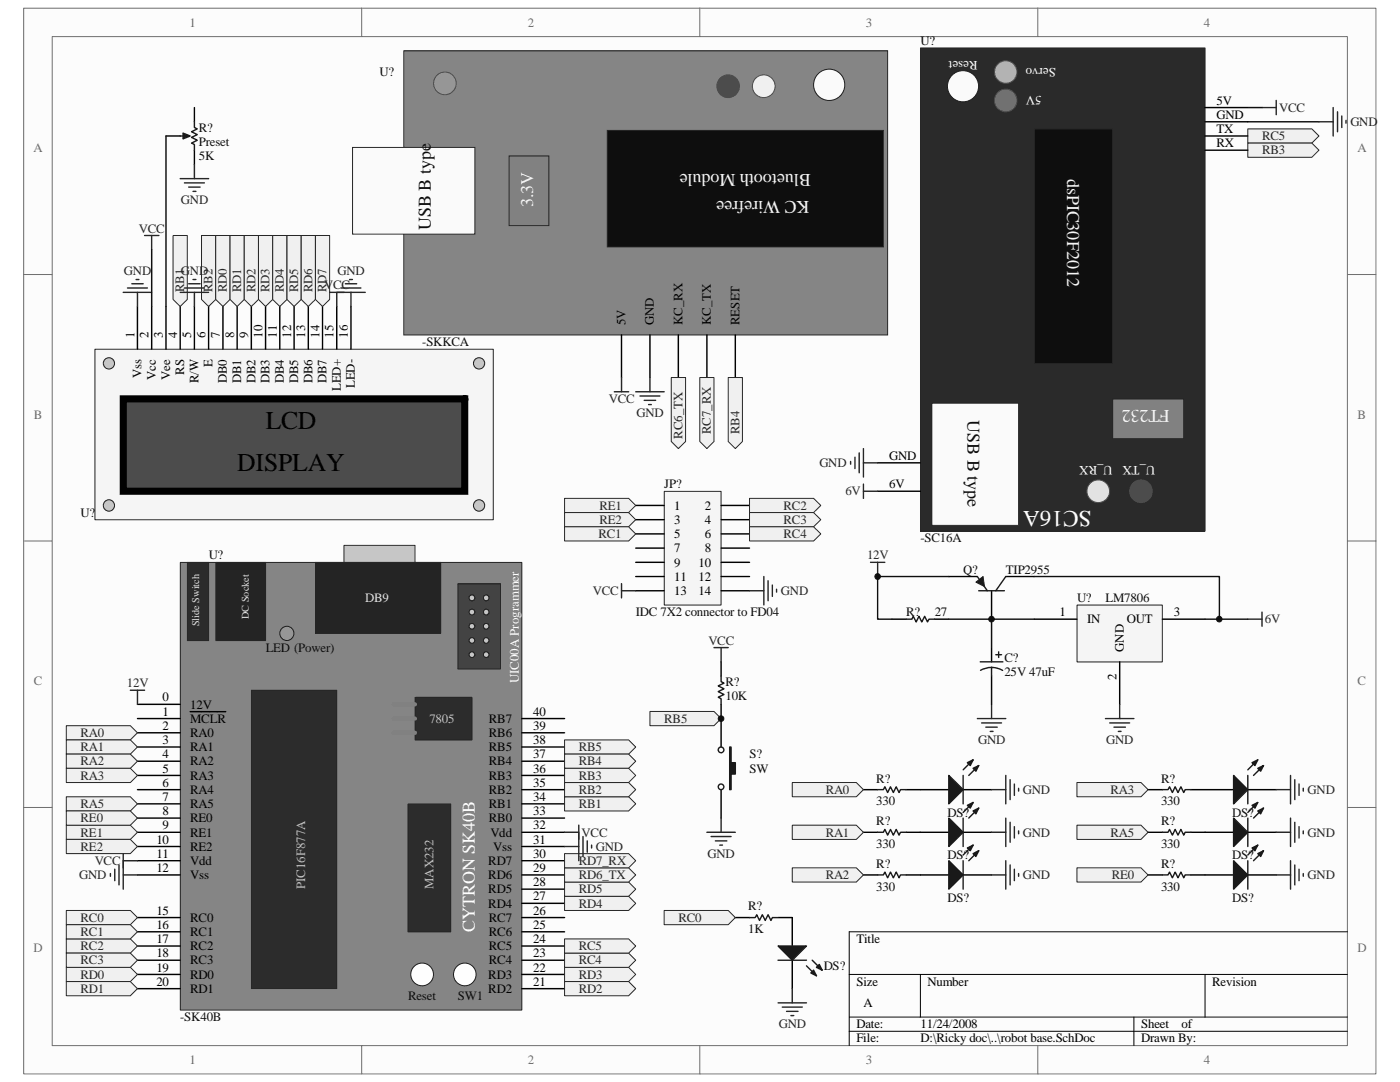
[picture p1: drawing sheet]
<svg xmlns="http://www.w3.org/2000/svg" width="279mm" height="216mm" viewBox="0 0 279 216" stroke-linecap="round" stroke-linejoin="round" font-family="sans-serif">
<path d="M4.7 1.7h269.9v212.6h-269.9z" fill="#fcfcfc"/>
<path d="M4.7 1.6h269.9v212.7h-269.9z" fill="none" stroke="#6e6e6e" stroke-width=".2"/>
<path d="M10.4 7.3h258.5v201.3h-258.5z" fill="#fcfcfc"/>
<g fill="none" stroke="#6e6e6e" stroke-width=".2">
<path d="M10.4 7.3h258.5v201.3h-258.5zM72.2 1.6v5.7M139.7 1.6v5.7M207.1 1.6v5.7M4.7 54.8h5.7M268.9 54.8h5.7M4.7 107.9h5.7M268.9 107.9h5.7M4.7 161.1h5.7M268.9 161.1h5.7M72.2 208.6v5.7M139.7 208.6v5.7"/>
<path d="M207.1 208.6v5.7"/>
</g>
<path d="M169.5 194.4h99.4M183.7 194.4v8.5M240.5 194.4v8.5M268.9 185.9h-99.4v22.7M169.5 202.9h99.4M169.5 205.8h99.4M226.3 202.9v5.7" fill="none" stroke="#000" stroke-width=".2"/>
<path d="M36 112.2h68.1v89.3h-68.1z" fill="#858585"/>
<path d="M36 112.2h68.1v89.3h-68.1z" fill="none" stroke="#262626" stroke-width=".2"/>
<g fill="none" stroke="#000" stroke-width=".28">
<path d="M27.4 143.4h8.6M27.4 146.2h8.6M27.4 149.1h8.6M27.4 151.9h8.6M27.4 154.7h8.6M27.4 157.6h8.6M27.4 140.5h8.6M38 142h7M104.1 143.4h8.6M104.1 146.2h8.6M104.1 149.1h8.6M104.1 151.9h8.6"/>
<path d="M104.1 154.7h8.6M104.1 157.6h8.6M27.4 160.4h8.6M27.4 174.6h8.6M27.4 168.9h8.6M27.4 163.2h8.6M27.4 166.1h8.6M27.4 171.7h8.6M104.1 160.4h8.6M104.1 174.6h8.6M104.1 168.9h8.6M104.1 163.2h8.6"/>
<path d="M104.1 166.1h8.6M104.1 171.7h8.6M104.1 177.4h8.6M27.4 183.1h8.6M27.4 185.9h8.6M27.4 188.8h8.6M27.4 191.6h8.6M27.4 197.3h8.6M27.4 194.4h8.6M104.1 183.1h8.6M104.1 185.9h8.6M104.1 188.8h8.6"/>
<path d="M104.1 191.6h8.6M104.1 197.3h8.6M104.1 194.4h8.6M104.1 180.3h8.6"/>
</g>
<path d="M50.2 137.8h17v59.5h-17z" fill="#2c2c2c"/>
<path d="M50.2 137.7h17v59.6h-17z" fill="none" stroke="#262626" stroke-width=".2"/>
<path d="M81.4 160.4h8.5v25.5h-8.5z" fill="#2c2c2c"/>
<path d="M81.4 160.4h8.5v25.5h-8.5z" fill="none" stroke="#262626" stroke-width=".2"/>
<path d="M82.9 139.2h11.3v8.5h-11.3z" fill="#2c2c2c"/>
<path d="M82.8 139.1h11.4v8.6h-11.4z" fill="none" stroke="#262626" stroke-width=".2"/>
<path d="M78.6 140.5h4.2M78.6 143.4h4.2M78.6 146.2h4.2" fill="none" stroke="#808080" stroke-width=".85"/>
<circle cx="57.2" cy="126.4" r="1.41" fill="#969696" stroke="#1c1c1c" stroke-width=".2"/>
<g fill="#fefefe" stroke="#1c1c1c" stroke-width=".2">
<circle cx="84.2" cy="194.4" r="2.26"/>
<circle cx="92.8" cy="194.4" r="2.26"/>
</g>
<path d="M91.4 116.5h8.5v17h-8.5z" fill="#3f3f3f"/>
<path d="M91.4 116.5h8.5v17h-8.5z" fill="none" stroke="#262626" stroke-width=".2"/>
<g fill="#c0c0c0" stroke="#1c1c1c" stroke-width=".2">
<circle cx="94.2" cy="119.3" r=".57"/>
<circle cx="94.2" cy="122.1" r=".56"/>
<circle cx="94.2" cy="125" r=".56"/>
<circle cx="94.2" cy="127.8" r=".56"/>
<circle cx="94.2" cy="130.6" r=".56"/>
<circle cx="97" cy="119.3" r=".56"/>
<circle cx="97" cy="122.1" r=".56"/>
<circle cx="97" cy="125" r=".56"/>
<circle cx="97" cy="127.8" r=".56"/>
<circle cx="97" cy="130.6" r=".56"/>
</g>
<path d="M43.1 112.2h9.9v15.6h-9.9z" fill="#242424"/>
<path d="M43.1 112.2h9.9v15.6h-9.9z" fill="none" stroke="#262626" stroke-width=".2"/>
<path d="M37.4 112.2h4.2v15.6h-4.2z" fill="#2b2b2b"/>
<path d="M37.4 112.2h4.2v15.6h-4.2z" fill="none" stroke="#262626" stroke-width=".2"/>
<path d="M63 112.2h24.9v14.2h-24.9z" fill="#242424"/>
<path d="M63 112.2h24.9v14.2h-24.9z" fill="none" stroke="#262626" stroke-width=".2"/>
<path d="M68.7 108.8h14.1v3.4h-14.1z" fill="#c9c9c9"/>
<path d="M68.6 108.8h14.2v3.4h-14.2z" fill="none" stroke="#262626" stroke-width=".2"/>
<path d="M19 69.7h79.4v34h-79.4z" fill="#f5f5f5"/>
<path d="M18.9 69.7h79.5v34h-79.5z" fill="none" stroke="#262626" stroke-width=".2"/>
<g fill="none" stroke="#000" stroke-width=".28">
<path d="M27.4 61.2v8.5M30.3 61.2v8.5M33.1 61.2v8.5M36 61.2v8.5M38.8 61.2v8.5M41.6 61.2v8.5M44.5 61.2v8.5M47.3 61.2v8.5M50.2 61.2v8.5M53 61.2v8.5M55.8 61.2v8.5M58.7 61.2v8.5"/>
<path d="M61.5 61.2v8.5M64.4 61.2v8.5M67.2 61.2v8.5M70 61.2v8.5"/>
</g>
<path d="M24.6 79.6v18.4h68.2v-18.4z" fill-rule="evenodd" fill="#4c4c4c" stroke="#000" stroke-width="1.4"/>
<g fill="#c0c0c0" stroke="#1c1c1c" stroke-width=".2">
<circle cx="21.7" cy="72.5" r="1.13"/>
<circle cx="21.7" cy="100.9" r="1.13"/>
<circle cx="95.6" cy="100.9" r="1.14"/>
<circle cx="95.6" cy="72.5" r="1.13"/>
</g>
<path d="M80.6 10.2h96.5v56.6h-96.5z" fill="#858585"/>
<path d="M80.6 10.1h96.5v56.7h-96.5z" fill="none" stroke="#262626" stroke-width=".2"/>
<path d="M121.2 26h55.1v23.3h-55.1z" fill="#0e0e0e"/>
<path d="M121.2 26h55.1v23.3h-55.1z" fill="none" stroke="#262626" stroke-width=".2"/>
<circle cx="165.5" cy="16.9" r="3.1" fill="#fafafa" stroke="#1c1c1c" stroke-width=".2"/>
<circle cx="152.4" cy="17.2" r="2.26" fill="#f0f0f0" stroke="#4c4c4c" stroke-width=".2"/>
<circle cx="145.3" cy="17.2" r="2.26" fill="#4c4c4c" stroke="#4c4c4c" stroke-width=".2"/>
<path d="M101.6 31.1h7.9v13.9h-7.9z" fill="#808080"/>
<path d="M101.6 31.1h7.9v13.9h-7.9z" fill="none" stroke="#262626" stroke-width=".2"/>
<path d="M70.4 29.4h24.4v17.3h-24.4z" fill="#fafafa"/>
<path d="M70.4 29.4h24.4v17.3h-24.4z" fill="none" stroke="#262626" stroke-width=".2"/>
<path d="M124 66.8v8.5M129.7 66.8v8.5M135.4 66.8v8.5M141.1 66.8v8.5M146.7 66.8v8.5" fill="none" stroke="#000" stroke-width=".28"/>
<circle cx="88.8" cy="16.6" r="2.26" fill="#969696" stroke="#4c4c4c" stroke-width=".2"/>
<path d="M143.9 132.1v2.8M143.9 140.5v8.6M143.9 157.6v5.6M146.7 183.1h2.9M155.3 183.1h2.8v5.7M158.1 191.6v5.7" fill="none" stroke="#000" stroke-width=".28"/>
<g fill="#1c1c1c" stroke="#1c1c1c" stroke-width=".28">
<path d="M155.3 188.8h5.7l-2.9 2.8z"/>
<path d="M161.8 194.1l.6-.5 .5 1.1z"/>
<path d="M162.9 193l.6-.6 .6 1.2z"/>
<path d="M145.6 149.1h.3v3.1h.8v2.3h-.8v3.1h-.3z" fill-rule="evenodd"/>
</g>
<g fill="none" stroke="#1c1c1c" stroke-width=".28">
<path d="M143.9 134.9v1.1l.6 .3-1.2 .6 1.2 .5-1.2 .6 1.2 .6-1.2 .5 .6 .3v1.1M149.6 183.1h1.1l.3-.6 .6 1.2 .5-1.2 .6 1.2 .6-1.2 .6 1.2 .2-.6h1.2M155.3 191.6h5.7M161 192.7l1.9 2M162.1 191.6l2 2"/>
<circle cx="143.9" cy="149.6" r=".57"/>
<circle cx="143.9" cy="157" r=".56"/>
</g>
<path d="M142.5 129.2h2.8M143.9 129.2v2.9M141.1 166.1h5.6M141.9 166.9h4M142.8 167.8h2.3M143.6 168.6h.6M143.9 163.2v2.9M158.1 197.3v2.8M155.3 200.1h5.7M156.1 201h4M157 201.8h2.3M157.8 202.6h.6" fill="none" stroke="#262626" stroke-width=".28"/>
<g fill="#f0f0f0" stroke="#262626" stroke-width=".2">
<path d="M129.7 142h12.8l1.4 1.4-1.4 1.4h-12.8z" fill-rule="evenodd"/>
<path d="M132.5 181.7h12.8l1.4 1.4-1.4 1.4h-12.8z" fill-rule="evenodd"/>
<path d="M112.7 147.6h12.8l1.4 1.5-1.4 1.4h-12.8z" fill-rule="evenodd"/>
<path d="M13.2 181.7h12.8l1.4 1.4-1.4 1.4h-12.8z" fill-rule="evenodd"/>
<path d="M13.2 193h12.8l1.4 1.4-1.4 1.5h-12.8z" fill-rule="evenodd"/>
<path d="M13.2 195.9h12.8l1.4 1.4-1.4 1.4h-12.8z" fill-rule="evenodd"/>
<path d="M112.7 195.9h12.8l1.4 1.4-1.4 1.4h-12.8z" fill-rule="evenodd"/>
<path d="M112.7 193h12.8l1.4 1.4-1.4 1.5h-12.8z" fill-rule="evenodd"/>
<path d="M112.7 178.8h12.8l1.4 1.5-1.4 1.4h-12.8z" fill-rule="evenodd"/>
<path d="M112.7 176h12.8l1.4 1.4-1.4 1.4h-12.8z" fill-rule="evenodd"/>
<path d="M112.7 173.2h12.8l1.4 1.4-1.4 1.4h-12.8z" fill-rule="evenodd"/>
<path d="M112.7 170.3h12.8l1.4 1.4-1.4 1.5h-12.8z" fill-rule="evenodd"/>
<path d="M112.7 159h12.8l1.4 1.4-1.4 1.4h-12.8z" fill-rule="evenodd"/>
<path d="M112.7 156.1h12.8l1.4 1.5-1.4 1.4h-12.8z" fill-rule="evenodd"/>
<path d="M112.7 150.5h12.8l1.4 1.4-1.4 1.4h-12.8z" fill-rule="evenodd"/>
<path d="M13.2 164.7h12.8l1.4 1.4-1.4 1.4h-12.8z" fill-rule="evenodd"/>
<path d="M13.2 167.5h12.8l1.4 1.4-1.4 1.4h-12.8z" fill-rule="evenodd"/>
<path d="M13.2 187.3h12.8l1.4 1.5-1.4 1.4h-12.8z" fill-rule="evenodd"/>
<path d="M13.2 184.5h12.8l1.4 1.4-1.4 1.4h-12.8z" fill-rule="evenodd"/>
<path d="M13.2 190.2h12.8l1.4 1.4-1.4 1.4h-12.8z" fill-rule="evenodd"/>
<path d="M112.7 190.2h12.8l1.4 1.4-1.4 1.4h-12.8z" fill-rule="evenodd"/>
<path d="M112.7 187.3h12.8l1.4 1.5-1.4 1.4h-12.8z" fill-rule="evenodd"/>
<path d="M112.7 153.3h12.8l1.4 1.4-1.4 1.4h-12.8z" fill-rule="evenodd"/>
<path d="M34.5 47h2.9v12.8l-1.4 1.4-1.5-1.4z" fill-rule="evenodd"/>
<path d="M40.2 47h2.9v12.8l-1.5 1.4-1.4-1.4z" fill-rule="evenodd"/>
<path d="M43.1 47h2.8v12.8l-1.4 1.4-1.4-1.4z" fill-rule="evenodd"/>
<path d="M45.9 47h2.8v12.8l-1.4 1.4-1.4-1.4z" fill-rule="evenodd"/>
<path d="M48.7 47h2.9v12.8l-1.4 1.4-1.5-1.4z" fill-rule="evenodd"/>
<path d="M51.6 47h2.8v12.8l-1.4 1.4-1.4-1.4z" fill-rule="evenodd"/>
<path d="M54.4 47h2.9v12.8l-1.5 1.4-1.4-1.4z" fill-rule="evenodd"/>
<path d="M57.3 47h2.8v12.8l-1.4 1.4-1.4-1.4z" fill-rule="evenodd"/>
<path d="M60.1 47h2.8v12.8l-1.4 1.4-1.4-1.4z" fill-rule="evenodd"/>
<path d="M62.9 47h2.9v12.8l-1.4 1.4-1.5-1.4z" fill-rule="evenodd"/>
</g>
<g fill="none" stroke="#262626" stroke-width=".28">
<path d="M36 35.6h5.6M36.8 36.5h4M37.7 37.3h2.2M38.5 38.2h.6M38.8 32.8v2.8M251.9 21.5h2.8M254.7 20v2.9M24.6 58.3h5.7M25.4 57.5h4M26.3 56.6h2.3M27.2 55.8h.5M27.4 58.3v2.9"/>
<path d="M28.9 47h2.8M30.3 47v2.8M36 58.3h5.6M36.8 57.5h4M37.7 56.6h2.2M38.5 55.8h.6M38.8 58.3v2.9M65.8 58.3h2.8M68.1 57.5h3.9M68.9 56.6h2.3M69.8 55.8h.5M70 58.3v2.9"/>
<path d="M72.9 58.3h-5.7v2.9M26 137.7h2.9M27.4 137.7v2.8M22 174.3v.6M22.9 173.4v2.3M23.7 172.6v4M24.6 170.3v7.1M24.6 171.7h2.8M24.6 174.6h2.8M112.7 166.1h2.8v5.6M112.7 168.9h2.8M115.5 164.7v2.8"/>
<path d="M116.4 166.9v4M117.2 167.8v2.3M118.1 168.6v.6"/>
</g>
<path d="M33.1 27.1h2.9M38.8 21.5v2.8M38.8 30v2.8" fill="none" stroke="#000" stroke-width=".28"/>
<path d="M36 27.1h1.4M38.8 24.3v1.1l.6 .3-1.2 .6 1.2 .6-1.2 .5 1.2 .6-1.2 .6 .6 .2v1.2" fill="none" stroke="#1c1c1c" stroke-width=".28"/>
<path d="M36.5 26.6l1.5 .5-1.5 .6z" fill="#1c1c1c" stroke="#1c1c1c" stroke-width=".28"/>
<path d="M33.1 27.1v34.1M30.3 49.8v11.4" fill="none" stroke="#0e0e0e" stroke-width=".28"/>
<g fill="#f0f0f0" stroke="#262626" stroke-width=".2">
<path d="M139.7 75.3h2.8v12.8l-1.4 1.4-1.4-1.4z" fill-rule="evenodd"/>
<path d="M134 75.3h2.8v12.8l-1.4 1.4-1.4-1.4z" fill-rule="evenodd"/>
</g>
<path d="M249 21.5h2.9M249 24.3h14.2" fill="none" stroke="#0e0e0e" stroke-width=".28"/>
<g fill="#f0f0f0" stroke="#262626" stroke-width=".2">
<path d="M249 25.7h12.8l1.4 1.4-1.4 1.5h-12.8z" fill-rule="evenodd"/>
<path d="M249 28.6h12.8l1.4 1.4-1.4 1.4h-12.8z" fill-rule="evenodd"/>
<path d="M145.3 75.3h2.9v12.8l-1.5 1.4-1.4-1.4z" fill-rule="evenodd"/>
</g>
<path d="M122.6 78.2h2.9M124 75.3v2.9M126.9 78.2h5.6M127.7 79h4M128.6 79.9h2.3M129.7 75.3v2.9M129.4 80.7h.6" fill="none" stroke="#262626" stroke-width=".28"/>
<path d="M132.6 98.1h11.3v22.6h-11.3z" fill="#f5f5f5"/>
<path d="M132.6 98h11.3v22.7h-11.3z" fill="none" stroke="#262626" stroke-width=".2"/>
<g fill="none" stroke="#000" stroke-width=".28">
<path d="M126.9 100.9h5.6M126.9 103.7h5.6M126.9 106.5h5.6M126.9 109.4h5.6M126.9 112.2h5.6M126.9 115h5.6M126.9 117.9h5.6M143.9 100.9h5.7M143.9 103.7h5.7M143.9 106.5h5.7M143.9 109.4h5.7M143.9 112.2h5.7"/>
<path d="M143.9 115h5.7M143.9 117.9h5.7"/>
</g>
<g fill="#f0f0f0" stroke="#262626" stroke-width=".2">
<path d="M112.7 99.4h12.8l1.4 1.5-1.4 1.4h-12.8z" fill-rule="evenodd"/>
<path d="M112.7 102.3h12.8l1.4 1.4-1.4 1.4h-12.8z" fill-rule="evenodd"/>
<path d="M112.7 105.1h12.8l1.4 1.4-1.4 1.4h-12.8z" fill-rule="evenodd"/>
<path d="M149.6 99.4h12.8l1.4 1.5-1.4 1.4h-12.8z" fill-rule="evenodd"/>
<path d="M149.6 102.3h12.8l1.4 1.4-1.4 1.4h-12.8z" fill-rule="evenodd"/>
<path d="M149.6 105.1h12.8l1.4 1.4-1.4 1.4h-12.8z" fill-rule="evenodd"/>
</g>
<path d="M263.2 24.3h2.9M266.1 21.5v5.6M266.9 22.3v4M267.8 23.2v2.2M268.6 24v.6M124 116.5v2.8M124 117.9h2.9" fill="none" stroke="#262626" stroke-width=".28"/>
<path d="M183.7 9.6h56.8v96.4h-56.8z" fill="#2a2a2a"/>
<path d="M183.7 9.6h56.8v96.4h-56.8z" fill="none" stroke="#262626" stroke-width=".2"/>
<path d="M206.5 25.8h15.5v46.7h-15.5z" fill="#0e0e0e"/>
<path d="M206.4 25.7h15.6v46.8h-15.6z" fill="none" stroke="#262626" stroke-width=".2"/>
<circle cx="192.2" cy="17.2" r="3.1" fill="#fafafa" stroke="#1c1c1c" stroke-width=".2"/>
<circle cx="200.7" cy="14.4" r="2.26" fill="#a8a8a8" stroke="#4c4c4c" stroke-width=".2"/>
<circle cx="200.7" cy="20" r="2.26" fill="#707070" stroke="#4c4c4c" stroke-width=".2"/>
<path d="M222.1 79.6h14.1v7.9h-14.1z" fill="#808080"/>
<path d="M222.1 79.6h14.1v7.9h-14.1z" fill="none" stroke="#262626" stroke-width=".2"/>
<path d="M186 80.5h17.3v24.3h-17.3z" fill="#fafafa"/>
<path d="M186 80.5h17.3v24.3h-17.3z" fill="none" stroke="#262626" stroke-width=".2"/>
<path d="M240.5 21.5h8.5M240.5 24.3h8.5M240.5 30h8.5M240.5 27.1h8.5" fill="none" stroke="#000" stroke-width=".28"/>
<circle cx="227.7" cy="98" r="2.26" fill="#4c4c4c" stroke="#4c4c4c" stroke-width=".2"/>
<circle cx="219.2" cy="98" r="2.26" fill="#e2e2e2" stroke="#4c4c4c" stroke-width=".2"/>
<path d="M175.2 98h8.5M175.2 92.4h8.5" fill="none" stroke="#000" stroke-width=".28"/>
<path d="M169.8 92.1v.5M170.6 91.2v2.3M171.5 90.4v3.9M172.3 89.5v5.7M172.3 96.6v2.8M172.3 98h2.9M172.3 92.4h2.9" fill="none" stroke="#262626" stroke-width=".28"/>
<path d="M215 120.8h17v11.3h-17z" fill="#f5f5f5"/>
<path d="M214.9 120.7h17.1v11.4h-17.1z" fill="none" stroke="#262626" stroke-width=".2"/>
<g fill="none" stroke="#000" stroke-width=".28">
<path d="M189.4 115h5.7M197.9 117.9v5.6M200.7 115h5.7M178 123.5h2.8M186.5 123.5h2.9M197.9 129.2v2.9M197.9 134.9v2.8M206.4 123.5h8.5M223.5 132.1v8.4M232 123.5h8.5M172.3 157.6h2.9M180.8 157.6h8.6"/>
<path d="M192.2 157.6h5.7M229.1 157.6h2.9M237.7 157.6h8.5M249 157.6h5.7M172.3 166.1h2.9M172.3 174.6h2.9M180.8 166.1h8.6M180.8 174.6h8.6M192.2 166.1h5.7M192.2 174.6h5.7M229.1 166.1h2.9M229.1 174.6h2.9"/>
<path d="M237.7 166.1h8.5M237.7 174.6h8.5M249 166.1h5.7M249 174.6h5.7"/>
</g>
<g fill="none" stroke="#262626" stroke-width=".28">
<path d="M149.6 117.9h2.8M152.4 115v5.7M153.3 115.9v4M154.1 116.7v2.3M155 117.6v.6M173.7 112.2h2.9M175.2 112.2v2.8M249 123.5h2.9M251.9 122.1v2.9M195.1 143.4h5.6M195.9 144.3h4M196.7 145.1h2.3"/>
<path d="M197.6 145.9h.6M197.9 140.5v2.9M197.9 157.6h2.8M200.7 154.7v5.7M201.6 155.6v4M202.4 156.4v2.3M203.3 157.3v.6M220.6 143.4h5.7M221.5 144.3h3.9M222.3 145.1h2.3M223.2 145.9h.5M223.5 140.5v2.9"/>
<path d="M254.7 157.6h2.9M257.6 154.7v5.7M258.4 155.6v4M259.2 156.4v2.3M260.1 157.3v.6M197.9 166.1h2.8M197.9 174.6h2.8M200.7 163.2v5.7M200.7 171.7v5.7M201.6 164.1v4M201.6 172.6v4M202.4 165v2.2"/>
<path d="M202.4 173.4v2.3M203.3 165.8v.6M203.3 174.3v.6M254.7 166.1h2.9M254.7 174.6h2.9M257.6 163.2v5.7M257.6 171.7v5.7M258.4 164.1v4M258.4 172.6v4M259.2 165v2.2M259.2 173.4v2.3M260.1 165.8v.6"/>
<path d="M260.1 174.3v.6"/>
</g>
<g fill="none" stroke="#1c1c1c" stroke-width=".28">
<path d="M195.1 115l1.9 2.9M195.3 117.9h5.1M200.7 115l-2 2.9M180.8 123.5h1.2l.3-.5 .5 1.1 .6-1.1 .6 1.1 .5-1.1 .6 1.1 .3-.6h1.1M195.6 132.1h4.6M195.7 133.8l1.3-.5 .9-.1 1.4 .2 .8 .4M197.9 133.2v1.7M198.7 130.6h1.2M199.3 130.1v1.1M175.2 157.6h1.1l.3-.6 .5 1.1 .6-1.1 .6 1.1 .6-1.1 .5 1.1 .3-.5h1.1M192.2 154.7v5.7M194.2 151.6l-2 2"/>
<path d="M195.3 152.8l-2 1.9M232 157.6h1.1l.3-.6 .6 1.1 .5-1.1 .6 1.1 .6-1.1 .5 1.1 .3-.5h1.2M249 154.7v5.7M251 151.6l-2 2M252.2 152.8l-2 1.9M175.2 166.1h1.1l.3-.6 .5 1.1 .6-1.1 .6 1.1 .6-1.1 .5 1.1 .3-.5h1.1M175.2 174.6h1.1l.3-.6 .5 1.2 .6-1.2 .6 1.2 .6-1.2 .5 1.2 .3-.6h1.1M192.2 163.2v5.7M192.2 171.7v5.7M194.2 160.1l-2 2M194.2 168.6l-2 2M195.3 161.2l-2 2"/>
<path d="M195.3 169.8l-2 1.9M232 166.1h1.1l.3-.6 .6 1.1 .5-1.1 .6 1.1 .6-1.1 .5 1.1 .3-.5h1.2M232 174.6h1.1l.3-.6 .6 1.2 .5-1.2 .6 1.2 .6-1.2 .5 1.2 .3-.6h1.2M249 163.2v5.7M249 171.7v5.7M251 160.1l-2 2M251 168.6l-2 2M252.2 161.2l-2 2M252.2 169.8l-2 1.9"/>
</g>
<path d="M194.8 116.2l1.4-1.2 .3 2z" fill="#1c1c1c" stroke="#1c1c1c" stroke-width=".2"/>
<path d="M189.4 115h-14.2v8.5h2.8M206.4 115h37v8.5M189.4 123.5h17M197.9 123.5v5.7M197.9 137.7v2.8M240.5 123.5h8.5" fill="none" stroke="#0e0e0e" stroke-width=".28"/>
<g fill="#1c1c1c" stroke="#1c1c1c" stroke-width=".28">
<path d="M189.4 154.7l2.8 2.9-2.8 2.8z"/>
<path d="M194.2 153.3l1.1-.5-.5 1.1z"/>
<path d="M193.1 152.2l1.1-.6-.6 1.2z"/>
<path d="M189.4 163.2l2.8 2.9-2.8 2.8z"/>
<path d="M194.2 161.8l1.1-.6-.5 1.2z"/>
<path d="M193.1 160.7l1.1-.6-.6 1.1z"/>
<path d="M189.4 171.7l2.8 2.9-2.8 2.8z"/>
<path d="M194.2 170.3l1.1-.5-.5 1.1z"/>
<path d="M193.1 169.2l1.1-.6-.6 1.2z"/>
<path d="M246.2 163.2l2.8 2.9-2.8 2.8z"/>
<path d="M251 161.8l1.2-.6-.6 1.2z"/>
<path d="M249.9 160.7l1.1-.6-.6 1.1z"/>
<path d="M246.2 154.7l2.8 2.9-2.8 2.8z"/>
<path d="M251 153.3l1.2-.5-.6 1.1z"/>
<path d="M249.9 152.2l1.1-.6-.6 1.2z"/>
<path d="M246.2 171.7l2.8 2.9-2.8 2.8z"/>
<path d="M251 170.3l1.2-.5-.6 1.1z"/>
<path d="M249.9 169.2l1.1-.6-.6 1.2z"/>
</g>
<g fill="#f0f0f0" stroke="#262626" stroke-width=".2">
<path d="M214.9 156.1h12.8l1.4 1.5-1.4 1.4h-12.8z" fill-rule="evenodd"/>
<path d="M214.9 164.7h12.8l1.4 1.4-1.4 1.4h-12.8z" fill-rule="evenodd"/>
<path d="M214.9 173.2h12.8l1.4 1.4-1.4 1.4h-12.8z" fill-rule="evenodd"/>
<path d="M158.1 156.1h12.8l1.4 1.5-1.4 1.4h-12.8z" fill-rule="evenodd"/>
<path d="M158.1 164.7h12.8l1.4 1.4-1.4 1.4h-12.8z" fill-rule="evenodd"/>
<path d="M158.1 173.2h12.8l1.4 1.4-1.4 1.4h-12.8z" fill-rule="evenodd"/>
<path d="M13.2 144.8h12.8l1.4 1.4-1.4 1.4h-12.8z" fill-rule="evenodd"/>
<path d="M13.2 147.6h12.8l1.4 1.5-1.4 1.4h-12.8z" fill-rule="evenodd"/>
<path d="M13.2 150.5h12.8l1.4 1.4-1.4 1.4h-12.8z" fill-rule="evenodd"/>
<path d="M13.2 153.3h12.8l1.4 1.4-1.4 1.4h-12.8z" fill-rule="evenodd"/>
<path d="M13.2 159h12.8l1.4 1.4-1.4 1.4h-12.8z" fill-rule="evenodd"/>
<path d="M13.2 161.8h12.8l1.4 1.4-1.4 1.5h-12.8z" fill-rule="evenodd"/>
</g>
<g fill="#0e0e0e" stroke="#0e0e0e" stroke-width=".2">
<circle cx="143.9" cy="143.4" r=".56"/>
<circle cx="175.1" cy="115" r=".56"/>
<circle cx="197.9" cy="123.5" r=".56"/>
<circle cx="243.3" cy="123.5" r=".56"/>
</g>
<g font-size="5.1">
<text x="53" y="85.6">LCD</text>
<text x="47.3" y="94.1">DISPLAY</text>
</g>
<text font-size="4.6" fill="#fefefe" x="217.8" y="101.9" transform="rotate(180 217.8 101.9)">SC16A</text>
<g font-size="3.6" fill="#f5f5f5">
<text x="161.8" y="34.7" transform="rotate(180 161.8 34.7)">Bluetooth Module</text>
<text x="213" y="35.6" transform="rotate(90 213 35.6)">dsPIC30F2012</text>
<text x="106.4" y="41.3" transform="rotate(-90 106.4 41.3)">3.3V</text>
<text x="161.5" y="40.1" transform="rotate(180 161.5 40.1)">KC Wirefree</text>
<text x="233.4" y="81.8" transform="rotate(180 233.4 81.8)">FT232</text>
</g>
<g font-size="3.6" fill="#0e0e0e">
<text x="86" y="45.9" transform="rotate(-90 86 45.9)">USB B type</text>
<text x="193.1" y="83.9" transform="rotate(90 193.1 83.9)">USB B type</text>
</g>
<text font-size="3.6" fill="#fefefe" x="94.8" y="185.9" transform="rotate(-90 94.8 185.9)">CYTRON SK40B</text>
<g font-size="2.6" fill="#706f64">
<text x="37.8" y="5.3">1</text>
<text x="105.3" y="5.3">2</text>
<text x="172.8" y="5.3">3</text>
<text x="240.3" y="5.3">4</text>
<text x="6.7" y="30.4">A</text>
<text x="270.9" y="30.4">A</text>
<text x="6.7" y="83.6">B</text>
<text x="270.9" y="83.6">B</text>
<text x="6.7" y="136.8">C</text>
<text x="270.9" y="136.8">C</text>
<text x="6.7" y="189.9">D</text>
<text x="270.9" y="189.9">D</text>
<text x="37.8" y="212.3">1</text>
<text x="105.3" y="212.3">2</text>
<text x="172.8" y="212.3">3</text>
<text x="240.3" y="212.3">4</text>
</g>
<g font-size="2.6" fill="#0e0e0e">
<text x="183.7" y="9">U?</text>
<text x="75.7" y="15.2">U?</text>
<text x="39.7" y="26.3">R?</text>
<text x="39.7" y="29.1">Preset</text>
<text x="39.7" y="31.9">5K</text>
<text x="84.3" y="69.1">-SKKCA</text>
<text x="132.6" y="97.5">JP?</text>
<text x="16.1" y="103.1">U?</text>
<text x="41.7" y="111.6">U?</text>
<text x="183.7" y="108.2">-SC16A</text>
<text x="192.2" y="114.5">Q?</text>
<text x="200.7" y="114.5">TIP2955</text>
<text x="126.9" y="123">IDC 7X2 connector to FD04</text>
<text x="180.8" y="123">R?</text>
<text x="186.5" y="123">27</text>
<text x="214.9" y="120.1">U?</text>
<text x="220.6" y="120.1">LM7806</text>
<text x="53" y="130">LED (Power)</text>
<text x="144.8" y="136.9">R?</text>
<text x="200.4" y="134.9">25V 47uF</text>
<text x="200.4" y="132">C?</text>
<text x="144.8" y="139.7">10K</text>
<text x="149.6" y="151.3">S?</text>
<text x="149.6" y="154.2">SW</text>
<text x="174.9" y="160.7">330</text>
<text x="174.9" y="156.1">R?</text>
<text x="231.7" y="160.7">330</text>
<text x="231.7" y="156.1">R?</text>
<text x="174.9" y="164.7">R?</text>
<text x="189.1" y="162.9">DS?</text>
<text x="231.7" y="164.7">R?</text>
<text x="245.9" y="162.9">DS?</text>
<text x="174.9" y="169.2">330</text>
<text x="174.9" y="173.2">R?</text>
<text x="189.1" y="171.4">DS?</text>
<text x="231.7" y="169.2">330</text>
<text x="231.7" y="173.2">R?</text>
<text x="245.9" y="171.4">DS?</text>
<text x="174.9" y="177.7">330</text>
<text x="189.1" y="180">DS?</text>
<text x="231.7" y="177.7">330</text>
<text x="245.9" y="180">DS?</text>
<text x="149.3" y="181.7">R?</text>
<text x="149.3" y="186.2">1K</text>
<text x="164.4" y="193.6">DS?</text>
<text x="36" y="203.8">-SK40B</text>
<text x="81.4" y="199.5">Reset</text>
<text x="91.4" y="199.5">SW1</text>
</g>
<g font-size="2.6" fill="#fefefe">
<text x="195.1" y="12.1" transform="rotate(180 195.1 12.1)">Reset</text>
<text x="210.7" y="13.5" transform="rotate(180 210.7 13.5)">Servo</text>
<text x="207.8" y="19.2" transform="rotate(180 207.8 19.2)">5V</text>
<text x="222" y="92.9" transform="rotate(180 222 92.9)">U_RX</text>
<text x="230.6" y="92.9" transform="rotate(180 230.6 92.9)">U_TX</text>
<text x="103.5" y="136.3" transform="rotate(-90 103.5 136.3)">UIC00A Programmer</text>
</g>
<g font-size="2.6">
<text x="242.8" y="20.9">5V</text>
<text x="242.8" y="23.7">GND</text>
<text x="242.8" y="29.4">RX</text>
<text x="242.8" y="26.6">TX</text>
<text x="124.8" y="64.9" transform="rotate(-90 124.8 64.9)">5V</text>
<text x="130.5" y="64.9" transform="rotate(-90 130.5 64.9)">GND</text>
<text x="136.2" y="64.9" transform="rotate(-90 136.2 64.9)">KC_RX</text>
<text x="141.9" y="64.9" transform="rotate(-90 141.9 64.9)">KC_TX</text>
<text x="147.6" y="64.9" transform="rotate(-90 147.6 64.9)">RESET</text>
<text x="26.8" y="67.4" transform="rotate(-90 26.8 67.4)">1</text>
<text x="29.7" y="67.4" transform="rotate(-90 29.7 67.4)">2</text>
<text x="32.5" y="67.4" transform="rotate(-90 32.5 67.4)">3</text>
<text x="35.3" y="67.4" transform="rotate(-90 35.3 67.4)">4</text>
<text x="38.2" y="67.4" transform="rotate(-90 38.2 67.4)">5</text>
<text x="41" y="67.4" transform="rotate(-90 41 67.4)">6</text>
<text x="43.9" y="67.4" transform="rotate(-90 43.9 67.4)">7</text>
<text x="46.7" y="67.4" transform="rotate(-90 46.7 67.4)">8</text>
<text x="49.6" y="67.4" transform="rotate(-90 49.6 67.4)">9</text>
<text x="52.4" y="67.4" transform="rotate(-90 52.4 67.4)">10</text>
<text x="55.2" y="67.4" transform="rotate(-90 55.2 67.4)">11</text>
<text x="58.1" y="67.4" transform="rotate(-90 58.1 67.4)">12</text>
<text x="60.9" y="67.4" transform="rotate(-90 60.9 67.4)">13</text>
<text x="63.8" y="67.4" transform="rotate(-90 63.8 67.4)">14</text>
<text x="66.6" y="67.4" transform="rotate(-90 66.6 67.4)">15</text>
<text x="69.4" y="67.4" transform="rotate(-90 69.4 67.4)">16</text>
<text x="28.2" y="75.5" transform="rotate(-90 28.2 75.5)">Vss</text>
<text x="31.1" y="75.8" transform="rotate(-90 31.1 75.8)">Vcc</text>
<text x="33.9" y="75.8" transform="rotate(-90 33.9 75.8)">Vee</text>
<text x="36.8" y="74.8" transform="rotate(-90 36.8 74.8)">RS</text>
<text x="39.6" y="76.5" transform="rotate(-90 39.6 76.5)">R/W</text>
<text x="42.4" y="73.2" transform="rotate(-90 42.4 73.2)">E</text>
<text x="45.3" y="76.5" transform="rotate(-90 45.3 76.5)">DB0</text>
<text x="48.1" y="76.5" transform="rotate(-90 48.1 76.5)">DB1</text>
<text x="51" y="76.5" transform="rotate(-90 51 76.5)">DB2</text>
<text x="53.8" y="76.5" transform="rotate(-90 53.8 76.5)">DB3</text>
<text x="56.6" y="76.5" transform="rotate(-90 56.6 76.5)">DB4</text>
<text x="59.5" y="76.5" transform="rotate(-90 59.5 76.5)">DB5</text>
<text x="62.3" y="76.5" transform="rotate(-90 62.3 76.5)">DB6</text>
<text x="65.2" y="76.5" transform="rotate(-90 65.2 76.5)">DB7</text>
<text x="70.8" y="77.5" transform="rotate(-90 70.8 77.5)">LED-</text>
<text x="68" y="78.1" transform="rotate(-90 68 78.1)">LED+</text>
<text x="177.4" y="91.8">GND</text>
<text x="134.6" y="101.7">1</text>
<text x="140.7" y="101.7">2</text>
<text x="177.4" y="97.5">6V</text>
<text x="134.6" y="104.5">3</text>
<text x="134.6" y="107.4">5</text>
<text x="140.7" y="104.5">4</text>
<text x="140.7" y="107.4">6</text>
<text x="134.6" y="110.2">7</text>
<text x="134.6" y="113.1">9</text>
<text x="139.4" y="113.1">10</text>
<text x="140.7" y="110.2">8</text>
<text x="134.6" y="115.9">11</text>
<text x="134.6" y="118.7">13</text>
<text x="139.4" y="115.9">12</text>
<text x="139.4" y="118.7">14</text>
<text x="211.4" y="123">1</text>
<text x="216.9" y="124.4">IN</text>
<text x="224.9" y="124.4">OUT</text>
<text x="234.3" y="123">3</text>
<text x="224.3" y="130.1" transform="rotate(-90 224.3 130.1)">GND</text>
<text x="222.8" y="135.6" transform="rotate(-90 222.8 135.6)">2</text>
<text x="32.4" y="142.8">1</text>
<text x="32.4" y="140">0</text>
<text x="38" y="141.4">12V</text>
<text x="106.4" y="142.8">40</text>
<text x="32.4" y="145.6">2</text>
<text x="32.4" y="148.5">3</text>
<text x="38" y="144.2">MCLR</text>
<text x="38" y="147.1">RA0</text>
<text x="38" y="149.9">RA1</text>
<text x="97.6" y="149.9">RB5</text>
<text x="97.6" y="147.1">RB6</text>
<text x="97.6" y="144.2">RB7</text>
<text x="106.4" y="148.5">38</text>
<text x="106.4" y="145.6">39</text>
<text x="32.4" y="151.3">4</text>
<text x="32.4" y="154.2">5</text>
<text x="38" y="152.7">RA2</text>
<text x="38" y="155.6">RA3</text>
<text x="97.6" y="155.6">RB3</text>
<text x="97.6" y="152.7">RB4</text>
<text x="106.4" y="154.2">36</text>
<text x="106.4" y="151.3">37</text>
<text x="32.4" y="157">6</text>
<text x="32.4" y="159.8">7</text>
<text x="38" y="158.4">RA4</text>
<text x="38" y="161.2">RA5</text>
<text x="97.6" y="161.2">RB1</text>
<text x="97.6" y="158.4">RB2</text>
<text x="106.4" y="159.8">34</text>
<text x="106.4" y="157">35</text>
<text x="32.4" y="162.7">8</text>
<text x="32.4" y="165.5">9</text>
<text x="38" y="164.1">RE0</text>
<text x="38" y="166.9">RE1</text>
<text x="97.6" y="164.1">RB0</text>
<text x="97.9" y="166.9">Vdd</text>
<text x="106.4" y="162.7">33</text>
<text x="106.4" y="165.5">32</text>
<text x="31.2" y="168.3">10</text>
<text x="31.2" y="171.2">11</text>
<text x="38" y="169.8">RE2</text>
<text x="38" y="172.6">Vdd</text>
<text x="97.5" y="172.6">RD7</text>
<text x="98.4" y="169.8">Vss</text>
<text x="106.4" y="171.2">30</text>
<text x="106.4" y="168.3">31</text>
<text x="31.2" y="174">12</text>
<text x="38" y="175.4">Vss</text>
<text x="97.5" y="178.3">RD5</text>
<text x="97.5" y="175.4">RD6</text>
<text x="106.4" y="179.7">27</text>
<text x="106.4" y="176.8">28</text>
<text x="106.4" y="174">29</text>
<text x="31.2" y="182.5">15</text>
<text x="31.2" y="185.4">16</text>
<text x="38" y="183.9">RC0</text>
<text x="97.5" y="181.1">RD4</text>
<text x="97.6" y="183.9">RC7</text>
<text x="106.4" y="185.4">25</text>
<text x="106.4" y="182.5">26</text>
<text x="31.2" y="188.2">17</text>
<text x="31.2" y="191">18</text>
<text x="38" y="186.8">RC1</text>
<text x="38" y="189.6">RC2</text>
<text x="97.6" y="189.6">RC5</text>
<text x="97.6" y="186.8">RC6</text>
<text x="106.4" y="191">23</text>
<text x="106.4" y="188.2">24</text>
<text x="170.9" y="188.2">Title</text>
<text x="31.2" y="196.7">20</text>
<text x="31.2" y="193.9">19</text>
<text x="38" y="192.4">RC3</text>
<text x="38" y="195.3">RD0</text>
<text x="97.5" y="195.3">RD3</text>
<text x="97.6" y="192.4">RC4</text>
<text x="106.4" y="196.7">21</text>
<text x="106.4" y="193.9">22</text>
<text x="170.9" y="196.7">Size</text>
<text x="185.1" y="196.7">Number</text>
<text x="241.9" y="196.7">Revision</text>
<text x="38" y="198.1">RD1</text>
<text x="97.5" y="198.1">RD2</text>
<text x="172.3" y="200.9">A</text>
<text x="170.9" y="205.2">Date:</text>
<text x="170.9" y="208">File:</text>
<text x="183.7" y="205.2">11/24/2008</text>
<text x="183.7" y="208">D:\Ricky doc\..\robot base.SchDoc</text>
<text x="227.7" y="205.2">Sheet</text>
<text x="227.7" y="208">Drawn By:</text>
<text x="235.8" y="205.2">of</text>
</g>
<g font-size="2.6" fill="#262626">
<text x="255.3" y="22.3">VCC</text>
<text x="251.9" y="28">RC5</text>
<text x="269.5" y="25.1">GND</text>
<text x="251.9" y="30.8">RB3</text>
<text x="36.1" y="40.7">GND</text>
<text x="27.7" y="46.4">VCC</text>
<text x="24.7" y="54.9">GND</text>
<text x="36.1" y="54.9">GND</text>
<text x="36.8" y="58.3" transform="rotate(-90 36.8 58.3)">RB1</text>
<text x="42.4" y="58.3" transform="rotate(-90 42.4 58.3)">RB2</text>
<text x="45.3" y="58.3" transform="rotate(-90 45.3 58.3)">RD0</text>
<text x="48.1" y="58.3" transform="rotate(-90 48.1 58.3)">RD1</text>
<text x="51" y="58.3" transform="rotate(-90 51 58.3)">RD2</text>
<text x="53.8" y="58.3" transform="rotate(-90 53.8 58.3)">RD3</text>
<text x="56.6" y="58.3" transform="rotate(-90 56.6 58.3)">RD4</text>
<text x="59.5" y="58.3" transform="rotate(-90 59.5 58.3)">RD5</text>
<text x="62.3" y="58.3" transform="rotate(-90 62.3 58.3)">RD6</text>
<text x="64.7" y="57.7">VCC</text>
<text x="65.2" y="58.3" transform="rotate(-90 65.2 58.3)">RD7</text>
<text x="67.4" y="54.9">GND</text>
<text x="121.5" y="80.4">VCC</text>
<text x="127" y="83.2">GND</text>
<text x="136.2" y="87.6" transform="rotate(-90 136.2 87.6)">RC6_TX</text>
<text x="141.9" y="86.7" transform="rotate(-90 141.9 86.7)">RC7_RX</text>
<text x="147.6" y="86.7" transform="rotate(-90 147.6 86.7)">RB4</text>
<text x="163.5" y="93.2">GND</text>
<text x="119.6" y="101.7">RE1</text>
<text x="156.4" y="101.7">RC2</text>
<text x="168.7" y="98.9">6V</text>
<text x="119.4" y="107.4">RC1</text>
<text x="119.6" y="104.5">RE2</text>
<text x="156.4" y="104.5">RC3</text>
<text x="156.4" y="107.4">RC4</text>
<text x="173" y="111.6">12V</text>
<text x="118.3" y="118.7">VCC</text>
<text x="155.9" y="118.7">GND</text>
<text x="252.5" y="124.4">6V</text>
<text x="141.4" y="128.6">VCC</text>
<text x="25.3" y="137.1">12V</text>
<text x="16.1" y="147.1">RA0</text>
<text x="16.1" y="149.9">RA1</text>
<text x="115.5" y="149.9">RB5</text>
<text x="132.6" y="144.2">RB5</text>
<text x="195.2" y="148.5">GND</text>
<text x="220.8" y="148.5">GND</text>
<text x="16.1" y="152.7">RA2</text>
<text x="16.1" y="155.6">RA3</text>
<text x="115.5" y="152.7">RB4</text>
<text x="115.5" y="155.6">RB3</text>
<text x="16.1" y="161.2">RA5</text>
<text x="115.5" y="161.2">RB1</text>
<text x="115.5" y="158.4">RB2</text>
<text x="164.8" y="158.4">RA0</text>
<text x="204.2" y="158.4">GND</text>
<text x="221.6" y="158.4">RA3</text>
<text x="261" y="158.4">GND</text>
<text x="16.1" y="166.9">RE1</text>
<text x="16.1" y="164.1">RE0</text>
<text x="116.1" y="166.9">VCC</text>
<text x="164.8" y="166.9">RA1</text>
<text x="204.2" y="166.9">GND</text>
<text x="221.6" y="166.9">RA5</text>
<text x="261" y="166.9">GND</text>
<text x="16.1" y="169.8">RE2</text>
<text x="18.9" y="172.6">VCC</text>
<text x="115.5" y="172.6">RD7_RX</text>
<text x="118.9" y="169.8">GND</text>
<text x="141.2" y="171.2">GND</text>
<text x="15.8" y="175.4">GND</text>
<text x="115.5" y="178.3">RD5</text>
<text x="115.5" y="175.4">RD6_TX</text>
<text x="164.8" y="175.4">RA2</text>
<text x="204.2" y="175.4">GND</text>
<text x="221.9" y="175.4">RE0</text>
<text x="261" y="175.4">GND</text>
<text x="16.1" y="183.9">RC0</text>
<text x="115.5" y="181.1">RD4</text>
<text x="135.4" y="183.9">RC0</text>
<text x="16.1" y="189.6">RC2</text>
<text x="16.1" y="186.8">RC1</text>
<text x="115.5" y="189.6">RC5</text>
<text x="16.1" y="195.3">RD0</text>
<text x="16.1" y="192.4">RC3</text>
<text x="115.5" y="195.3">RD3</text>
<text x="115.5" y="192.4">RC4</text>
<text x="16.1" y="198.1">RD1</text>
<text x="115.5" y="198.1">RD2</text>
<text x="155.4" y="205.2">GND</text>
</g>
<text font-size="2.6" fill="#e1e1e1" x="72.9" y="120.1">DB9</text>
<g font-size="2.6" fill="#c0c0c0">
<text x="85.7" y="144.2">7805</text>
<text x="60.9" y="177.4" transform="rotate(-90 60.9 177.4)">PIC16F877A</text>
<text x="86.5" y="177.4" transform="rotate(-90 86.5 177.4)">MAX232</text>
</g>
<g font-size="2" fill="#e1e1e1">
<text x="39.7" y="125" transform="rotate(-90 39.7 125)">Slide Switch</text>
<text x="49.7" y="123.5" transform="rotate(-90 49.7 123.5)">DC Socket</text>
</g>
</svg>
